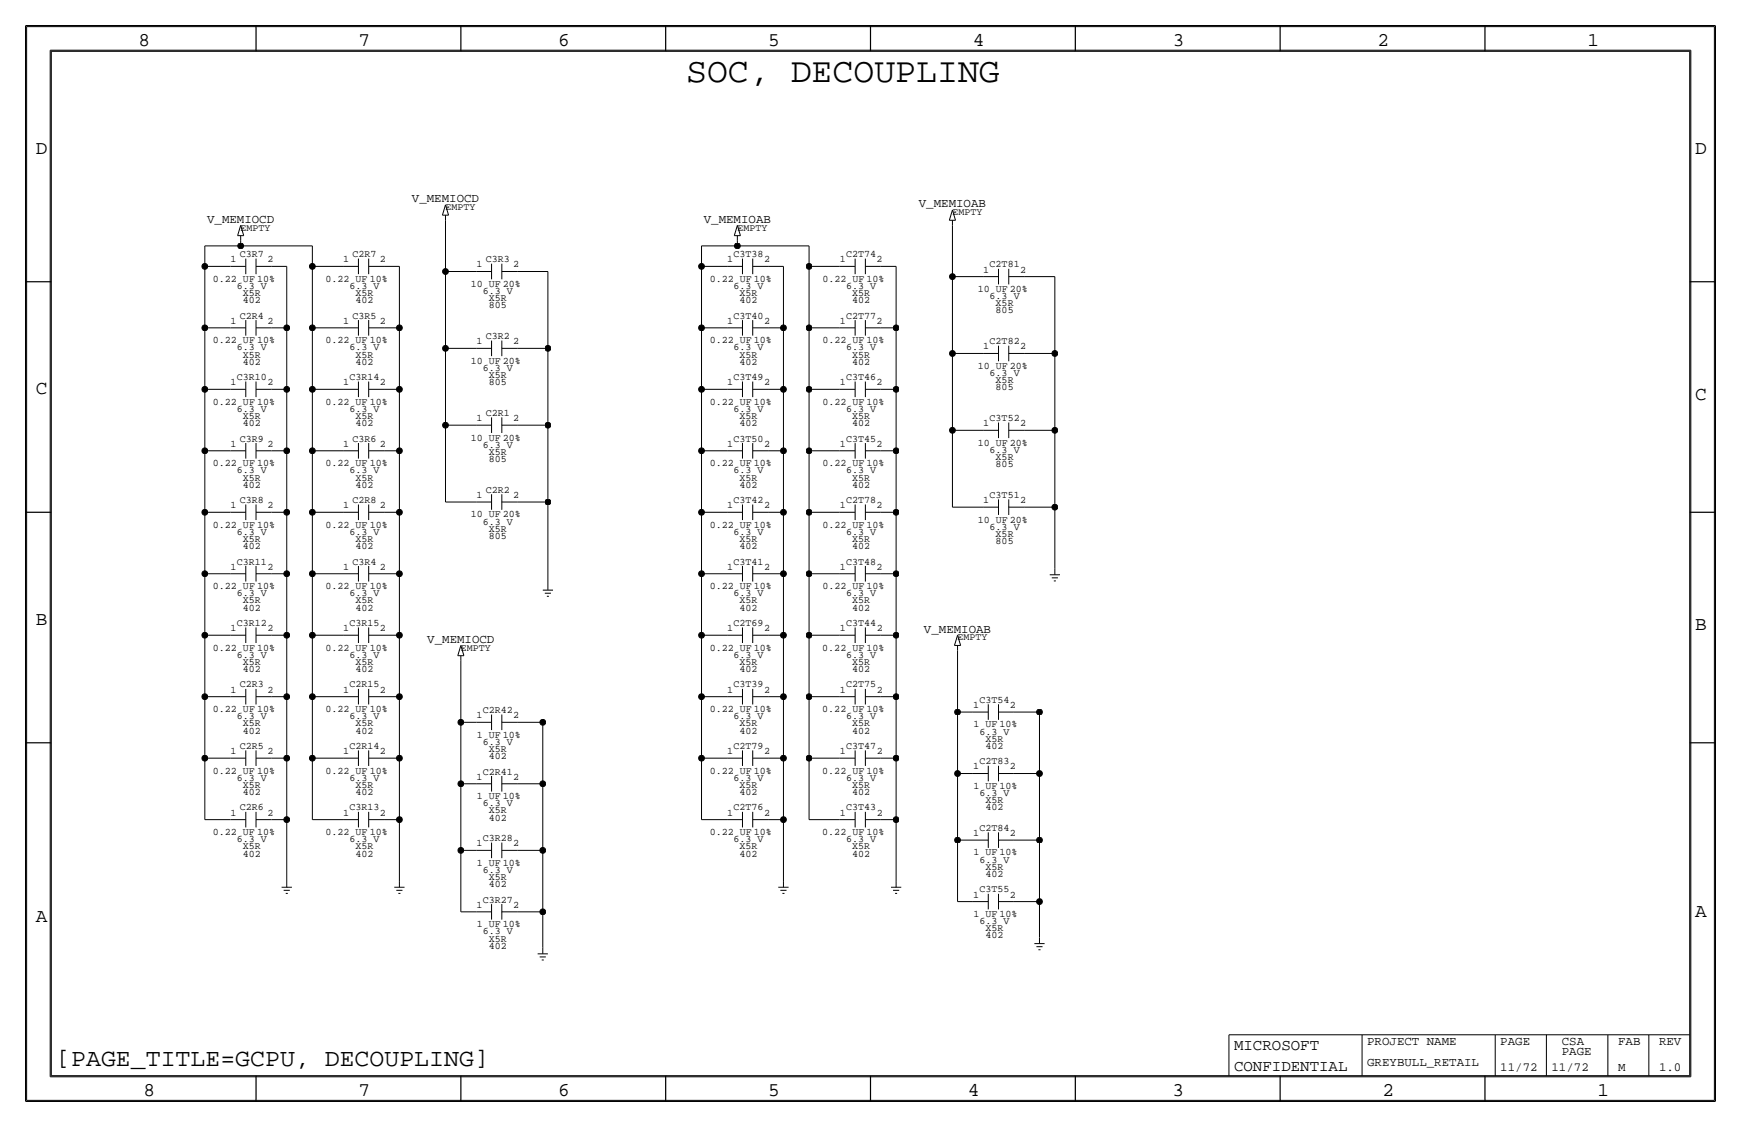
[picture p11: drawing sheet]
<svg xmlns="http://www.w3.org/2000/svg" width="432mm" height="279mm" viewBox="0 0 432 279" stroke-linecap="round" stroke-linejoin="round" font-family="sans-serif">
<!-- layer: Nets -->
<g fill="none" stroke="#000" stroke-width=".25">
<path d="M59.7 59.7v1.3zM110.5 54.6v12.7zM182.9 59.7v1.3zM236.2 55.9v12.7zM50.8 66h6.3zM50.8 61h8.9zM50.8 61v5zM50.8 66v15.3zM59.7 61h17.8zM67.3 66h3.8zM71.1 66v15.3zM77.5 61v5z"/>
<path d="M77.5 66h7.6zM77.5 66v15.3zM95.2 66h3.9zM99.1 66v15.3zM110.5 67.3h7.6zM110.5 67.3v19.1zM128.3 67.3h7.6zM135.9 67.3v19.1zM174 61h8.9zM174 61v5zM174 66v15.3zM174 66h6.3z"/>
<path d="M182.9 61h17.8zM190.5 66h3.8zM194.3 66v15.3zM200.7 61v5zM200.7 66h7.6zM200.7 66v15.3zM218.4 66h3.9zM222.2 66v15.3zM236.2 68.6h7.6zM236.2 68.6v19zM254 68.6h7.6zM261.6 68.6v19z"/>
<path d="M50.8 81.3h6.3zM50.8 96.5h6.3zM50.8 81.3v15.2zM50.8 96.5v15.3zM67.3 96.5h3.8zM67.3 81.3h3.8zM71.1 96.5v15.3zM71.1 81.3v15.2zM77.5 81.3h7.6zM77.5 81.3v15.2zM77.5 96.5h7.6zM77.5 96.5v15.3z"/>
<path d="M95.2 96.5h3.9zM95.2 81.3h3.9zM99.1 96.5v15.3zM99.1 81.3v15.2zM110.5 86.4h7.6zM110.5 86.4v19zM128.3 86.4h7.6zM135.9 86.4v19zM174 81.3v15.2zM174 96.5v15.3zM174 81.3h6.3zM174 96.5h6.3z"/>
<path d="M190.5 96.5h3.8zM190.5 81.3h3.8zM194.3 96.5v15.3zM194.3 81.3v15.2zM200.7 81.3h7.6zM200.7 81.3v15.2zM200.7 96.5h7.6zM200.7 96.5v15.3zM218.4 96.5h3.9zM218.4 81.3h3.9zM222.2 96.5v15.3zM222.2 81.3v15.2z"/>
<path d="M236.2 87.6h7.6zM236.2 87.6v19.1zM254 87.6h7.6zM261.6 87.6v19.1zM50.8 111.8h6.3zM50.8 111.8v15.2zM67.3 111.8h3.8zM71.1 111.8v15.2zM77.5 111.8h7.6zM77.5 111.8v15.2zM95.2 111.8h3.9zM99.1 111.8v15.2z"/>
<path d="M110.5 105.4h7.6zM110.5 105.4v19.1zM128.3 105.4h7.6zM135.9 105.4v19.1zM174 111.8h6.3zM174 111.8v15.2zM190.5 111.8h3.8zM194.3 111.8v15.2zM200.7 111.8h7.6zM200.7 111.8v15.2zM218.4 111.8h3.9zM222.2 111.8v15.2z"/>
<path d="M236.2 106.7h7.6zM236.2 106.7v19zM254 106.7h7.6zM261.6 106.7v19zM50.8 127h6.3zM50.8 127v15.2zM67.3 127h3.8zM71.1 127v15.2zM77.5 127h7.6zM77.5 127v15.2zM95.2 127h3.9zM99.1 127v15.2z"/>
<path d="M110.5 124.5h7.6zM128.3 124.5h7.6zM135.9 124.5v20.3zM174 127h6.3zM174 127v15.2zM190.5 127h3.8zM194.3 127v15.2zM200.7 127h7.6zM200.7 127v15.2zM218.4 127h3.9zM222.2 127v15.2zM236.2 125.7h7.6z"/>
<path d="M254 125.7h7.6zM261.6 125.7v15.3zM50.8 142.2h6.3zM50.8 142.2v15.3zM50.8 157.5h6.3zM50.8 157.5v15.2zM67.3 157.5h3.8zM67.3 142.2h3.8zM71.1 157.5v15.2zM71.1 142.2v15.3zM77.5 142.2h7.6zM77.5 142.2v15.3z"/>
<path d="M77.5 157.5h7.6zM77.5 157.5v15.2zM95.2 157.5h3.9zM95.2 142.2h3.9zM99.1 157.5v15.2zM99.1 142.2v15.3zM174 142.2h6.3zM174 142.2v15.3zM174 157.5h6.3zM174 157.5v15.2zM190.5 157.5h3.8zM190.5 142.2h3.8z"/>
<path d="M194.3 157.5v15.2zM194.3 142.2v15.3zM200.7 142.2h7.6zM200.7 142.2v15.3zM200.7 157.5h7.6zM200.7 157.5v15.2zM218.4 157.5h3.9zM218.4 142.2h3.9zM222.2 157.5v15.2zM222.2 142.2v15.3zM50.8 172.7h6.3zM50.8 172.7v15.3z"/>
<path d="M67.3 172.7h3.8zM71.1 172.7v15.3zM77.5 172.7h7.6zM77.5 172.7v15.3zM95.2 172.7h3.9zM99.1 172.7v15.3zM114.3 163.8v15.3zM114.3 179.1v15.2zM114.3 179.1h3.8zM128.3 179.1h6.3zM134.6 179.1v15.2zM174 172.7h6.3z"/>
<path d="M174 172.7v15.3zM190.5 172.7h3.8zM194.3 172.7v15.3zM200.7 172.7h7.6zM200.7 172.7v15.3zM218.4 172.7h3.9zM222.2 172.7v15.3zM237.5 176.5h3.8zM237.5 161.3v15.2zM237.5 176.5v15.3zM251.5 176.5h6.3zM257.8 176.5v15.3z"/>
<path d="M50.8 188h6.3zM50.8 188v15.2zM67.3 188h3.8zM71.1 188v15.2zM77.5 188h7.6zM77.5 188v15.2zM95.2 188h3.9zM99.1 188v15.2zM114.3 194.3v16.5zM114.3 194.3h3.8zM128.3 194.3h6.3zM134.6 194.3v16.5z"/>
<path d="M174 188h6.3zM174 188v15.2zM190.5 188h3.8zM194.3 188v15.2zM200.7 188h7.6zM200.7 188v15.2zM218.4 188h3.9zM222.2 188v15.2zM237.5 191.8h3.8zM237.5 191.8v16.5zM251.5 191.8h6.3zM257.8 191.8v16.5z"/>
<path d="M50.8 203.2h6.3zM67.3 203.2h3.8zM71.1 203.2v15.2zM77.5 203.2h7.6zM95.2 203.2h3.9zM99.1 203.2v15.2zM114.3 210.8v15.3zM114.3 210.8h3.8zM128.3 210.8h6.3zM134.6 210.8v15.3zM174 203.2h6.3zM190.5 203.2h3.8z"/>
<path d="M194.3 203.2v15.2zM200.7 203.2h7.6zM218.4 203.2h3.9zM222.2 203.2v15.2zM237.5 208.3h3.8zM237.5 208.3v15.2zM251.5 208.3h6.3zM257.8 208.3v15.2zM114.3 226.1h3.8zM128.3 226.1h6.3zM134.6 226.1v8.8zM237.5 223.5h3.8z"/>
<path d="M251.5 223.5h6.3zM257.8 223.5v8.9z"/>
</g>
<g fill="#000" stroke="#000" stroke-width=".25">
<circle cx="50.8" cy="66" r=".72"/>
<circle cx="59.7" cy="61" r=".72"/>
<circle cx="77.5" cy="66" r=".72"/>
<circle cx="110.5" cy="67.3" r=".72"/>
<circle cx="174" cy="66" r=".72"/>
<circle cx="182.9" cy="61" r=".72"/>
<circle cx="200.7" cy="66" r=".72"/>
<circle cx="236.2" cy="68.6" r=".72"/>
<circle cx="50.8" cy="96.5" r=".72"/>
<circle cx="50.8" cy="81.3" r=".72"/>
<circle cx="71.1" cy="96.5" r=".72"/>
<circle cx="71.1" cy="81.3" r=".72"/>
<circle cx="77.5" cy="81.3" r=".72"/>
<circle cx="77.5" cy="96.5" r=".72"/>
<circle cx="99.1" cy="81.3" r=".72"/>
<circle cx="99.1" cy="96.5" r=".72"/>
<circle cx="110.5" cy="86.4" r=".72"/>
<circle cx="135.9" cy="86.4" r=".72"/>
<circle cx="174" cy="81.3" r=".72"/>
<circle cx="174" cy="96.5" r=".72"/>
<circle cx="194.3" cy="96.5" r=".72"/>
<circle cx="194.3" cy="81.3" r=".72"/>
<circle cx="200.7" cy="96.5" r=".72"/>
<circle cx="200.7" cy="81.3" r=".72"/>
<circle cx="222.3" cy="81.3" r=".72"/>
<circle cx="222.3" cy="96.5" r=".72"/>
<circle cx="236.2" cy="87.6" r=".72"/>
<circle cx="261.6" cy="87.6" r=".72"/>
<circle cx="50.8" cy="111.8" r=".72"/>
<circle cx="71.1" cy="111.8" r=".72"/>
<circle cx="77.5" cy="111.8" r=".72"/>
<circle cx="99.1" cy="111.8" r=".72"/>
<circle cx="110.5" cy="105.4" r=".72"/>
<circle cx="135.9" cy="105.4" r=".72"/>
<circle cx="174" cy="111.8" r=".72"/>
<circle cx="194.3" cy="111.8" r=".72"/>
<circle cx="200.7" cy="111.8" r=".72"/>
<circle cx="222.3" cy="111.8" r=".72"/>
<circle cx="236.2" cy="106.7" r=".72"/>
<circle cx="261.6" cy="106.7" r=".72"/>
<circle cx="50.8" cy="127" r=".72"/>
<circle cx="71.1" cy="127" r=".72"/>
<circle cx="77.5" cy="127" r=".72"/>
<circle cx="99.1" cy="127" r=".72"/>
<circle cx="135.9" cy="124.5" r=".72"/>
<circle cx="174" cy="127" r=".72"/>
<circle cx="194.3" cy="127" r=".72"/>
<circle cx="200.7" cy="127" r=".72"/>
<circle cx="222.3" cy="127" r=".72"/>
<circle cx="261.6" cy="125.7" r=".72"/>
<circle cx="50.8" cy="142.2" r=".72"/>
<circle cx="50.8" cy="157.5" r=".72"/>
<circle cx="71.1" cy="142.2" r=".72"/>
<circle cx="71.1" cy="157.5" r=".72"/>
<circle cx="77.5" cy="142.2" r=".72"/>
<circle cx="77.5" cy="157.5" r=".72"/>
<circle cx="99.1" cy="157.5" r=".72"/>
<circle cx="99.1" cy="142.2" r=".72"/>
<circle cx="174" cy="142.2" r=".72"/>
<circle cx="174" cy="157.5" r=".72"/>
<circle cx="194.3" cy="142.2" r=".72"/>
<circle cx="194.3" cy="157.5" r=".72"/>
<circle cx="200.7" cy="142.2" r=".72"/>
<circle cx="200.7" cy="157.5" r=".72"/>
<circle cx="222.3" cy="142.2" r=".72"/>
<circle cx="222.3" cy="157.5" r=".72"/>
<circle cx="50.8" cy="172.7" r=".72"/>
<circle cx="71.1" cy="172.7" r=".72"/>
<circle cx="77.5" cy="172.7" r=".72"/>
<circle cx="99.1" cy="172.7" r=".72"/>
<circle cx="114.3" cy="179.1" r=".72"/>
<circle cx="134.6" cy="179.1" r=".72"/>
<circle cx="174" cy="172.7" r=".72"/>
<circle cx="194.3" cy="172.7" r=".72"/>
<circle cx="200.7" cy="172.7" r=".72"/>
<circle cx="222.3" cy="172.7" r=".72"/>
<circle cx="237.5" cy="176.5" r=".72"/>
<circle cx="257.8" cy="176.5" r=".72"/>
<circle cx="50.8" cy="188" r=".72"/>
<circle cx="71.1" cy="188" r=".72"/>
<circle cx="77.5" cy="188" r=".72"/>
<circle cx="99.1" cy="188" r=".72"/>
<circle cx="114.3" cy="194.3" r=".72"/>
<circle cx="134.6" cy="194.3" r=".72"/>
<circle cx="174" cy="188" r=".72"/>
<circle cx="194.3" cy="188" r=".72"/>
<circle cx="200.7" cy="188" r=".72"/>
<circle cx="222.3" cy="188" r=".72"/>
<circle cx="237.5" cy="191.8" r=".72"/>
<circle cx="257.8" cy="191.8" r=".72"/>
<circle cx="71.1" cy="203.2" r=".72"/>
<circle cx="99.1" cy="203.2" r=".72"/>
<circle cx="114.3" cy="210.8" r=".72"/>
<circle cx="134.6" cy="210.8" r=".72"/>
<circle cx="194.3" cy="203.2" r=".72"/>
<circle cx="222.3" cy="203.2" r=".72"/>
<circle cx="237.5" cy="208.3" r=".72"/>
<circle cx="257.8" cy="208.3" r=".72"/>
<circle cx="134.6" cy="226.1" r=".72"/>
<circle cx="257.8" cy="223.5" r=".72"/>
</g>
<!-- layer: Components -->
<g fill="none" stroke="#000" stroke-width=".25">
<path d="M58.9 58.4h1.6zM59.7 55.9l-.8 2.5zM59.7 58.4v1.3zM59.7 55.9l.8 2.5zM109.7 53.3h1.6zM110.5 53.3v1.3zM110.5 50.8l.8 2.5zM110.5 50.8l-.8 2.5zM182.1 58.4h1.5zM182.9 55.9l-.8 2.5zM182.9 58.4v1.3zM182.9 55.9l.7 2.5z"/>
<path d="M235.5 54.6h1.5zM236.2 54.6v1.3zM236.2 52.1l.8 2.5zM236.2 52.1l-.7 2.5zM57.1 66h3.9zM61 64.1v3.9zM61 79.3v3.9zM63.5 66h3.8zM63.5 64.1v3.9zM63.5 79.3v3.9zM85.1 66h3.8zM88.9 64.1v3.9z"/>
<path d="M88.9 79.3v3.9zM91.4 66h3.8zM91.4 64.1v3.9zM91.4 79.3v3.9zM118.1 67.3h3.8zM121.9 65.4v3.8zM124.5 67.3h3.8zM124.5 65.4v3.8zM180.3 66h3.8zM184.1 64.1v3.9zM184.1 79.3v3.9zM186.7 66h3.8z"/>
<path d="M186.7 64.1v3.9zM186.7 79.3v3.9zM208.3 66h3.8zM212.1 64.1v3.9zM212.1 79.3v3.9zM214.6 66h3.8zM214.6 64.1v3.9zM214.6 79.3v3.9zM243.8 68.6h3.9zM247.6 66.6v3.9zM250.2 68.6h3.8zM250.2 66.6v3.9z"/>
<path d="M57.1 96.5h3.9zM57.1 81.3h3.9zM61 94.6v3.9zM63.5 96.5h3.8zM63.5 94.6v3.9zM63.5 81.3h3.8zM85.1 81.3h3.8zM85.1 96.5h3.8zM88.9 94.6v3.9zM91.4 81.3h3.8zM91.4 96.5h3.8zM91.4 94.6v3.9z"/>
<path d="M118.1 86.4h3.8zM121.9 84.4v3.9zM124.5 86.4h3.8zM124.5 84.4v3.9zM180.3 81.3h3.8zM180.3 96.5h3.8zM184.1 94.6v3.9zM186.7 81.3h3.8zM186.7 96.5h3.8zM186.7 94.6v3.9zM208.3 81.3h3.8zM208.3 96.5h3.8z"/>
<path d="M212.1 94.6v3.9zM214.6 81.3h3.8zM214.6 96.5h3.8zM214.6 94.6v3.9zM243.8 87.6h3.9zM247.6 85.7v3.9zM250.2 87.6h3.8zM250.2 85.7v3.9zM57.1 111.8h3.9zM61 109.8v3.9zM63.5 111.8h3.8zM63.5 109.8v3.9z"/>
<path d="M85.1 111.8h3.8zM88.9 109.8v3.9zM91.4 111.8h3.8zM91.4 109.8v3.9zM118.1 105.4h3.8zM121.9 103.5v3.8zM124.5 105.4h3.8zM124.5 103.5v3.8zM180.3 111.8h3.8zM184.1 109.8v3.9zM186.7 111.8h3.8zM186.7 109.8v3.9z"/>
<path d="M208.3 111.8h3.8zM212.1 109.8v3.9zM214.6 111.8h3.8zM214.6 109.8v3.9zM243.8 106.7h3.9zM247.6 104.7v3.9zM250.2 106.7h3.8zM250.2 104.7v3.9zM57.1 127h3.9zM61 125.1v3.8zM63.5 127h3.8zM63.5 125.1v3.8z"/>
<path d="M85.1 127h3.8zM88.9 125.1v3.8zM91.4 127h3.8zM91.4 125.1v3.8zM118.1 124.5h3.8zM121.9 122.5v3.9zM124.5 124.5h3.8zM124.5 122.5v3.9zM180.3 127h3.8zM184.1 125.1v3.8zM186.7 127h3.8zM186.7 125.1v3.8z"/>
<path d="M208.3 127h3.8zM212.1 125.1v3.8zM214.6 127h3.8zM214.6 125.1v3.8zM243.8 125.7h3.9zM247.6 123.8v3.9zM250.2 125.7h3.8zM250.2 123.8v3.9zM57.1 142.2h3.9zM57.1 157.5h3.9zM61 140.3v3.9zM61 155.5v3.9z"/>
<path d="M63.5 142.2h3.8zM63.5 140.3v3.9zM63.5 157.5h3.8zM63.5 155.5v3.9zM85.1 142.2h3.8zM85.1 157.5h3.8zM88.9 140.3v3.9zM88.9 155.5v3.9zM91.4 142.2h3.8zM91.4 140.3v3.9zM91.4 157.5h3.8zM91.4 155.5v3.9z"/>
<path d="M134.6 146.3h2.6zM135.1 147.1h1.6zM135.6 147.8h.5zM135.9 144.8v1.5zM180.3 142.2h3.8zM180.3 157.5h3.8zM184.1 140.3v3.9zM184.1 155.5v3.9zM186.7 142.2h3.8zM186.7 140.3v3.9zM186.7 157.5h3.8zM186.7 155.5v3.9z"/>
<path d="M208.3 142.2h3.8zM208.3 157.5h3.8zM212.1 140.3v3.9zM212.1 155.5v3.9zM214.6 142.2h3.8zM214.6 140.3v3.9zM214.6 157.5h3.8zM214.6 155.5v3.9zM237.5 157.5l-.8 2.5zM237.5 157.5l.8 2.5zM260.3 142.5h2.6zM260.9 143.3h1.5z"/>
<path d="M261.4 144h.5zM261.6 141v1.5zM57.1 172.7h3.9zM61 170.8v3.9zM63.5 172.7h3.8zM63.5 170.8v3.9zM85.1 172.7h3.8zM88.9 170.8v3.9zM91.4 172.7h3.8zM91.4 170.8v3.9zM113.5 162.6h1.6zM114.3 160l-.8 2.6z"/>
<path d="M114.3 162.6v1.2zM114.3 160l.8 2.6zM118.1 179.1h3.8zM121.9 177.1v3.9zM124.5 179.1h3.8zM124.5 177.1v3.9zM180.3 172.7h3.8zM184.1 170.8v3.9zM186.7 172.7h3.8zM186.7 170.8v3.9zM208.3 172.7h3.8zM212.1 170.8v3.9z"/>
<path d="M214.6 172.7h3.8zM214.6 170.8v3.9zM236.7 160h1.6zM237.5 160v1.3zM241.3 176.5h3.8zM245.1 174.6v3.9zM247.6 176.5h3.9zM247.6 174.6v3.9zM57.1 188h3.9zM61 186v3.9zM63.5 188h3.8zM63.5 186v3.9z"/>
<path d="M85.1 188h3.8zM88.9 186v3.9zM91.4 188h3.8zM91.4 186v3.9zM118.1 194.3h3.8zM121.9 192.4v3.8zM124.5 194.3h3.8zM124.5 192.4v3.8zM180.3 188h3.8zM184.1 186v3.9zM186.7 188h3.8zM186.7 186v3.9z"/>
<path d="M208.3 188h3.8zM212.1 186v3.9zM214.6 188h3.8zM214.6 186v3.9zM241.3 191.8h3.8zM245.1 189.8v3.9zM247.6 191.8h3.9zM247.6 189.8v3.9zM57.1 203.2h3.9zM61 201.3v3.8zM63.5 203.2h3.8zM63.5 201.3v3.8z"/>
<path d="M69.8 220h2.6zM71.1 218.4v1.6zM85.1 203.2h3.8zM88.9 201.3v3.8zM91.4 203.2h3.8zM91.4 201.3v3.8zM97.8 220h2.5zM99.1 218.4v1.6zM118.1 210.8h3.8zM121.9 208.9v3.9zM124.5 210.8h3.8zM124.5 208.9v3.9z"/>
<path d="M180.3 203.2h3.8zM184.1 201.3v3.8zM186.7 203.2h3.8zM186.7 201.3v3.8zM193 220h2.6zM194.3 218.4v1.6zM208.3 203.2h3.8zM212.1 201.3v3.8zM214.6 203.2h3.8zM214.6 201.3v3.8zM221 220h2.5zM222.2 218.4v1.6z"/>
<path d="M241.3 208.3h3.8zM245.1 206.3v3.9zM247.6 208.3h3.9zM247.6 206.3v3.9zM70.4 220.7h1.5zM70.9 221.5h.5zM98.3 220.7h1.5zM98.8 221.5h.5zM118.1 226.1h3.8zM121.9 224.1v3.9zM124.5 226.1h3.8zM124.5 224.1v3.9z"/>
<path d="M133.3 236.5h2.6zM133.9 237.2h1.5zM134.4 238h.5zM134.6 234.9v1.6zM193.5 220.7h1.6zM194.1 221.5h.5zM221.5 220.7h1.5zM222 221.5h.5zM241.3 223.5h3.8zM245.1 221.6v3.9zM247.6 223.5h3.9zM247.6 221.6v3.9z"/>
<path d="M256.5 233.9h2.6zM257 234.7h1.6zM257.6 235.5h.5zM257.8 232.4v1.5z"/>
</g>
<!-- layer: Page Border and Title Block -->
<g fill="none" stroke="#000" stroke-width=".3">
<path d="M6.3 6.3v266.7zM6.4 6.3h419zM12.7 12.7h406.4zM12.7 12.7v254zM63.5 6.3v6.4zM114.3 6.3v6.4zM165.1 6.3v6.4zM215.9 6.3v6.4zM266.7 6.3v6.4zM317.5 6.3v6.4zM368.3 6.3v6.4zM419.1 12.7v254z"/>
<path d="M425.4 6.3v266.7zM6.3 69.8h6.4zM419.1 69.8h6.3zM6.3 127h6.4zM419.1 127h6.3zM6.3 184.1h6.4zM419.1 184.1h6.3zM6.4 273h419zM12.7 266.7h406.4zM63.5 266.7v6.3zM114.3 266.7v6.3zM165.1 266.7v6.3z"/>
<path d="M215.9 266.7v6.3zM266.7 266.7v6.3zM317.5 266.7v6.3zM368.3 266.7v6.3z"/>
</g>
<g fill="none" stroke="#000" stroke-width=".25">
<path d="M6.6 6.6h418.6zM6.6 6.6v266.2zM12.4 12.4v254.6zM12.4 12.4h407zM419.4 12.4v254.6zM425.2 6.6v266.2zM304.8 256.5v10.2zM304.8 256.5h114.3zM337.8 256.5v10.2zM370.8 256.5v10.2zM383.5 256.5v10.2zM398.8 256.5v10.2z"/>
<path d="M408.9 256.5v10.2zM6.6 272.8h418.6zM12.4 267h407z"/>
</g>
<text font-size="8.6" x="170.2" y="20.3">SOC, DECOUPLING</text>
<text font-size="6.2" x="14" y="264.2">[PAGE_TITLE=GCPU, DECOUPLING]</text>
<g font-size="4.8">
<text x="34.3" y="11.4">8</text>
<text x="88.9" y="11.4">7</text>
<text x="138.5" y="11.4">6</text>
<text x="190.5" y="11.4">5</text>
<text x="241.3" y="11.4">4</text>
<text x="290.8" y="11.4">3</text>
<text x="341.6" y="11.4">2</text>
<text x="393.7" y="11.4">1</text>
<text x="8.9" y="38.1">D</text>
<text x="420.4" y="38.1">D</text>
<text x="8.9" y="97.8">C</text>
<text x="420.4" y="99.1">C</text>
<text x="8.9" y="154.9">B</text>
<text x="420.4" y="156.2">B</text>
<text x="420.4" y="227.3">A</text>
<text x="8.9" y="228.6">A</text>
<text x="35.6" y="271.8">8</text>
<text x="88.9" y="271.8">7</text>
<text x="138.4" y="271.8">6</text>
<text x="190.5" y="271.8">5</text>
<text x="240" y="271.8">4</text>
<text x="290.8" y="271.8">3</text>
<text x="342.9" y="271.8">2</text>
<text x="396.2" y="271.8">1</text>
</g>
<g font-size="3.9">
<text x="306.1" y="260.4">MICROSOFT</text>
<text x="306.1" y="265.4">CONFIDENTIAL</text>
</g>
<g font-size="3.1">
<text x="102.2" y="50.1">V_MEMIOCD</text>
<text x="227.9" y="51.4">V_MEMIOAB</text>
<text x="51.4" y="55.2">V_MEMIOCD</text>
<text x="174.6" y="55.2">V_MEMIOAB</text>
<text x="106" y="159.4">V_MEMIOCD</text>
<text x="229.2" y="156.8">V_MEMIOAB</text>
<text x="339.1" y="259.1">PROJECT NAME</text>
<text x="372.1" y="259.1">PAGE</text>
<text x="387.4" y="259.1">CSA</text>
<text x="387.4" y="261.6">PAGE</text>
<text x="401.3" y="259.1">FAB</text>
<text x="411.5" y="259.1">REV</text>
<text x="339.1" y="264.2">GREYBULL_RETAIL</text>
<text x="372.1" y="265.4">11/72</text>
<text x="384.8" y="265.4">11/72</text>
<text x="401.3" y="265.4">M</text>
<text x="411.5" y="265.4">1.0</text>
</g>
<g font-size="2.5">
<text x="110.5" y="52.1">EMPTY</text>
<text x="236.2" y="53.3">EMPTY</text>
<text x="59.7" y="57.2">EMPTY</text>
<text x="182.9" y="57.1">EMPTY</text>
<text x="57.2" y="65">1</text>
<text x="59.5" y="63.8">C3R7</text>
<text x="66.3" y="65">2</text>
<text x="85.1" y="65">1</text>
<text x="87.4" y="63.8">C2R7</text>
<text x="94.2" y="65">2</text>
<text x="120.5" y="65">C3R3</text>
<text x="180.4" y="65">1</text>
<text x="182" y="63.8">C3T38</text>
<text x="189.5" y="65">2</text>
<text x="208.3" y="65">1</text>
<text x="209.9" y="63.8">C2T74</text>
<text x="217.4" y="65">2</text>
<text x="52.8" y="69.9">0.22 UF 10%</text>
<text x="58.8" y="71.6">6.3 V</text>
<text x="80.8" y="69.8">0.22 UF 10%</text>
<text x="86.7" y="71.6">6.3 V</text>
<text x="116.8" y="71.1">10 UF 20%</text>
<text x="118.1" y="66.3">1</text>
<text x="127.3" y="66.3">2</text>
<text x="176" y="69.9">0.22 UF 10%</text>
<text x="182" y="71.6">6.3 V</text>
<text x="204" y="69.8">0.22 UF 10%</text>
<text x="209.9" y="71.6">6.3 V</text>
<text x="243.9" y="67.6">1</text>
<text x="245.5" y="66.3">C2T81</text>
<text x="253" y="67.6">2</text>
<text x="60.3" y="73.4">X5R</text>
<text x="60.3" y="75.2">402</text>
<text x="88.2" y="73.4">X5R</text>
<text x="88.2" y="75.2">402</text>
<text x="119.7" y="72.9">6.3 V</text>
<text x="121.2" y="74.7">X5R</text>
<text x="121.2" y="76.4">805</text>
<text x="183.4" y="73.4">X5R</text>
<text x="183.4" y="75.2">402</text>
<text x="211.4" y="73.4">X5R</text>
<text x="211.4" y="75.2">402</text>
<text x="242.5" y="72.4">10 UF 20%</text>
<text x="245.5" y="74.2">6.3 V</text>
<text x="246.9" y="75.9">X5R</text>
<text x="246.9" y="77.7">805</text>
<text x="57.2" y="80.3">1</text>
<text x="59.5" y="79">C2R4</text>
<text x="66.3" y="80.3">2</text>
<text x="85.1" y="80.3">1</text>
<text x="87.4" y="79">C3R5</text>
<text x="94.2" y="80.3">2</text>
<text x="180.4" y="80.3">1</text>
<text x="182" y="79">C3T40</text>
<text x="189.5" y="80.3">2</text>
<text x="208.3" y="80.3">1</text>
<text x="209.9" y="79">C2T77</text>
<text x="217.4" y="80.3">2</text>
<text x="52.8" y="85.1">0.22 UF 10%</text>
<text x="58.8" y="86.9">6.3 V</text>
<text x="60.3" y="88.6">X5R</text>
<text x="80.8" y="85.1">0.22 UF 10%</text>
<text x="86.7" y="86.9">6.3 V</text>
<text x="88.2" y="88.6">X5R</text>
<text x="118.1" y="85.3">1</text>
<text x="120.5" y="84.1">C3R2</text>
<text x="127.3" y="85.3">2</text>
<text x="176" y="85.1">0.22 UF 10%</text>
<text x="182" y="86.9">6.3 V</text>
<text x="183.4" y="88.6">X5R</text>
<text x="204" y="85.1">0.22 UF 10%</text>
<text x="209.9" y="86.9">6.3 V</text>
<text x="211.4" y="88.6">X5R</text>
<text x="243.9" y="86.6">1</text>
<text x="245.5" y="85.3">C2T82</text>
<text x="253" y="86.6">2</text>
<text x="57.2" y="95.5">1</text>
<text x="58.8" y="94.2">C3R10</text>
<text x="60.3" y="90.4">402</text>
<text x="66.3" y="95.5">2</text>
<text x="85.1" y="95.5">1</text>
<text x="86.7" y="94.2">C3R14</text>
<text x="88.2" y="90.4">402</text>
<text x="94.2" y="95.5">2</text>
<text x="116.8" y="90.2">10 UF 20%</text>
<text x="119.7" y="91.9">6.3 V</text>
<text x="121.2" y="93.7">X5R</text>
<text x="121.2" y="95.5">805</text>
<text x="180.4" y="95.5">1</text>
<text x="182" y="94.2">C3T49</text>
<text x="183.4" y="90.4">402</text>
<text x="189.5" y="95.5">2</text>
<text x="208.3" y="95.5">1</text>
<text x="209.9" y="94.2">C3T46</text>
<text x="211.4" y="90.4">402</text>
<text x="217.4" y="95.5">2</text>
<text x="242.5" y="91.4">10 UF 20%</text>
<text x="245.5" y="93.2">6.3 V</text>
<text x="246.9" y="95">X5R</text>
<text x="52.8" y="100.3">0.22 UF 10%</text>
<text x="80.8" y="100.3">0.22 UF 10%</text>
<text x="176" y="100.3">0.22 UF 10%</text>
<text x="204" y="100.3">0.22 UF 10%</text>
<text x="246.9" y="96.8">805</text>
<text x="58.8" y="102.1">6.3 V</text>
<text x="60.3" y="103.9">X5R</text>
<text x="60.3" y="105.7">402</text>
<text x="86.7" y="102.1">6.3 V</text>
<text x="88.2" y="103.9">X5R</text>
<text x="88.2" y="105.7">402</text>
<text x="118.1" y="104.4">1</text>
<text x="120.5" y="103.1">C2R1</text>
<text x="127.3" y="104.4">2</text>
<text x="182" y="102.1">6.3 V</text>
<text x="183.4" y="103.9">X5R</text>
<text x="183.4" y="105.7">402</text>
<text x="209.9" y="102.1">6.3 V</text>
<text x="211.4" y="103.9">X5R</text>
<text x="211.4" y="105.7">402</text>
<text x="243.9" y="105.7">1</text>
<text x="245.5" y="104.4">C3T52</text>
<text x="253" y="105.7">2</text>
<text x="57.2" y="110.8">1</text>
<text x="59.5" y="109.5">C3R9</text>
<text x="66.3" y="110.8">2</text>
<text x="85.1" y="110.7">1</text>
<text x="87.4" y="109.5">C3R6</text>
<text x="94.2" y="110.7">2</text>
<text x="116.8" y="109.2">10 UF 20%</text>
<text x="119.7" y="111">6.3 V</text>
<text x="121.2" y="112.8">X5R</text>
<text x="180.4" y="110.7">1</text>
<text x="182" y="109.5">C3T50</text>
<text x="189.5" y="110.7">2</text>
<text x="208.3" y="110.7">1</text>
<text x="209.9" y="109.5">C3T45</text>
<text x="217.4" y="110.7">2</text>
<text x="242.5" y="110.5">10 UF 20%</text>
<text x="245.5" y="112.3">6.3 V</text>
<text x="52.8" y="115.6">0.22 UF 10%</text>
<text x="58.8" y="117.4">6.3 V</text>
<text x="60.3" y="119.1">X5R</text>
<text x="80.8" y="115.6">0.22 UF 10%</text>
<text x="86.7" y="117.4">6.3 V</text>
<text x="88.2" y="119.1">X5R</text>
<text x="121.2" y="114.6">805</text>
<text x="176" y="115.6">0.22 UF 10%</text>
<text x="182" y="117.4">6.3 V</text>
<text x="183.4" y="119.1">X5R</text>
<text x="204" y="115.6">0.22 UF 10%</text>
<text x="209.9" y="117.3">6.3 V</text>
<text x="211.4" y="119.1">X5R</text>
<text x="246.9" y="114">X5R</text>
<text x="246.9" y="115.8">805</text>
<text x="57.2" y="126">1</text>
<text x="59.5" y="124.7">C3R8</text>
<text x="60.3" y="120.9">402</text>
<text x="66.3" y="126">2</text>
<text x="85.1" y="126">1</text>
<text x="87.4" y="124.7">C2R8</text>
<text x="88.2" y="120.9">402</text>
<text x="94.2" y="126">2</text>
<text x="118.1" y="123.4">1</text>
<text x="120.5" y="122.2">C2R2</text>
<text x="127.3" y="123.4">2</text>
<text x="180.4" y="126">1</text>
<text x="182" y="124.7">C3T42</text>
<text x="183.4" y="120.9">402</text>
<text x="189.5" y="126">2</text>
<text x="208.3" y="126">1</text>
<text x="209.9" y="124.7">C2T78</text>
<text x="211.4" y="120.9">402</text>
<text x="217.4" y="126">2</text>
<text x="243.9" y="124.7">1</text>
<text x="245.5" y="123.4">C3T51</text>
<text x="253" y="124.7">2</text>
<text x="52.8" y="130.8">0.22 UF 10%</text>
<text x="80.8" y="130.8">0.22 UF 10%</text>
<text x="116.8" y="128.3">10 UF 20%</text>
<text x="119.7" y="130">6.3 V</text>
<text x="121.2" y="131.8">X5R</text>
<text x="176" y="130.8">0.22 UF 10%</text>
<text x="204" y="130.8">0.22 UF 10%</text>
<text x="242.5" y="129.5">10 UF 20%</text>
<text x="245.5" y="131.3">6.3 V</text>
<text x="58.8" y="132.6">6.3 V</text>
<text x="60.3" y="134.4">X5R</text>
<text x="60.3" y="136.1">402</text>
<text x="86.7" y="132.6">6.3 V</text>
<text x="88.2" y="136.1">402</text>
<text x="88.2" y="134.4">X5R</text>
<text x="121.2" y="133.6">805</text>
<text x="182" y="132.6">6.3 V</text>
<text x="183.4" y="134.4">X5R</text>
<text x="183.4" y="136.2">402</text>
<text x="209.9" y="132.6">6.3 V</text>
<text x="211.4" y="134.4">X5R</text>
<text x="211.4" y="136.1">402</text>
<text x="246.9" y="133.1">X5R</text>
<text x="246.9" y="134.9">805</text>
<text x="57.2" y="141.2">1</text>
<text x="58.8" y="140">C3R11</text>
<text x="66.3" y="141.2">2</text>
<text x="85.1" y="141.2">1</text>
<text x="87.4" y="140">C3R4</text>
<text x="94.2" y="141.2">2</text>
<text x="180.4" y="141.2">1</text>
<text x="182" y="140">C3T41</text>
<text x="189.5" y="141.2">2</text>
<text x="208.3" y="141.2">1</text>
<text x="209.9" y="140">C3T48</text>
<text x="217.4" y="141.2">2</text>
<text x="52.8" y="146.1">0.22 UF 10%</text>
<text x="58.8" y="147.8">6.3 V</text>
<text x="60.3" y="149.6">X5R</text>
<text x="80.8" y="146.1">0.22 UF 10%</text>
<text x="86.7" y="147.8">6.3 V</text>
<text x="88.2" y="149.6">X5R</text>
<text x="176" y="146.1">0.22 UF 10%</text>
<text x="182" y="147.8">6.3 V</text>
<text x="183.4" y="149.6">X5R</text>
<text x="204" y="146.1">0.22 UF 10%</text>
<text x="209.9" y="147.8">6.3 V</text>
<text x="211.4" y="149.6">X5R</text>
<text x="58.8" y="155.2">C3R12</text>
<text x="60.3" y="151.4">402</text>
<text x="86.7" y="155.2">C3R15</text>
<text x="88.2" y="151.4">402</text>
<text x="182" y="155.2">C2T69</text>
<text x="183.4" y="151.4">402</text>
<text x="209.9" y="155.2">C3T44</text>
<text x="211.4" y="151.4">402</text>
<text x="52.8" y="161.3">0.22 UF 10%</text>
<text x="57.2" y="156.5">1</text>
<text x="66.3" y="156.5">2</text>
<text x="80.8" y="161.3">0.22 UF 10%</text>
<text x="85.1" y="156.5">1</text>
<text x="94.2" y="156.5">2</text>
<text x="114.3" y="161.3">EMPTY</text>
<text x="176" y="161.3">0.22 UF 10%</text>
<text x="180.4" y="156.5">1</text>
<text x="189.5" y="156.5">2</text>
<text x="204" y="161.3">0.22 UF 10%</text>
<text x="208.3" y="156.5">1</text>
<text x="217.4" y="156.5">2</text>
<text x="237.5" y="158.8">EMPTY</text>
<text x="58.8" y="163.1">6.3 V</text>
<text x="60.3" y="164.8">X5R</text>
<text x="60.3" y="166.6">402</text>
<text x="86.7" y="163.1">6.3 V</text>
<text x="88.2" y="164.9">X5R</text>
<text x="88.2" y="166.6">402</text>
<text x="182" y="163.1">6.3 V</text>
<text x="183.4" y="164.9">X5R</text>
<text x="183.4" y="166.6">402</text>
<text x="209.9" y="163.1">6.3 V</text>
<text x="211.4" y="164.9">X5R</text>
<text x="211.4" y="166.6">402</text>
<text x="57.2" y="171.7">1</text>
<text x="59.5" y="170.4">C2R3</text>
<text x="66.3" y="171.7">2</text>
<text x="85.1" y="171.7">1</text>
<text x="86.7" y="170.4">C2R15</text>
<text x="94.2" y="171.7">2</text>
<text x="180.4" y="171.7">1</text>
<text x="182" y="170.4">C3T39</text>
<text x="189.5" y="171.7">2</text>
<text x="208.3" y="171.7">1</text>
<text x="209.9" y="170.4">C2T75</text>
<text x="217.4" y="171.7">2</text>
<text x="52.8" y="176.5">0.22 UF 10%</text>
<text x="58.8" y="178.3">6.3 V</text>
<text x="80.8" y="176.5">0.22 UF 10%</text>
<text x="86.7" y="178.3">6.3 V</text>
<text x="118.1" y="178.1">1</text>
<text x="119.7" y="176.8">C2R42</text>
<text x="127.3" y="178.1">2</text>
<text x="176" y="176.5">0.22 UF 10%</text>
<text x="182" y="178.3">6.3 V</text>
<text x="204" y="176.5">0.22 UF 10%</text>
<text x="209.9" y="178.3">6.3 V</text>
<text x="241.3" y="175.5">1</text>
<text x="242.9" y="174.2">C3T54</text>
<text x="250.4" y="175.5">2</text>
<text x="59.5" y="185.7">C2R5</text>
<text x="60.3" y="180.1">X5R</text>
<text x="60.3" y="181.9">402</text>
<text x="86.7" y="185.7">C2R14</text>
<text x="88.2" y="181.9">402</text>
<text x="88.2" y="180.1">X5R</text>
<text x="118.3" y="182.9">1 UF 10%</text>
<text x="119.7" y="184.7">6.3 V</text>
<text x="182" y="185.7">C2T79</text>
<text x="183.4" y="180.1">X5R</text>
<text x="183.4" y="181.9">402</text>
<text x="209.9" y="185.7">C3T47</text>
<text x="211.4" y="180.1">X5R</text>
<text x="211.4" y="181.9">402</text>
<text x="241.4" y="180.3">1 UF 10%</text>
<text x="242.9" y="182.1">6.3 V</text>
<text x="244.4" y="185.7">402</text>
<text x="244.4" y="183.9">X5R</text>
<text x="52.8" y="191.8">0.22 UF 10%</text>
<text x="57.2" y="187">1</text>
<text x="66.3" y="187">2</text>
<text x="80.8" y="191.8">0.22 UF 10%</text>
<text x="85.1" y="187">1</text>
<text x="94.2" y="187">2</text>
<text x="121.2" y="186.4">X5R</text>
<text x="121.2" y="188.2">402</text>
<text x="176" y="191.8">0.22 UF 10%</text>
<text x="180.4" y="187">1</text>
<text x="189.5" y="187">2</text>
<text x="204" y="191.8">0.22 UF 10%</text>
<text x="208.3" y="187">1</text>
<text x="217.4" y="187">2</text>
<text x="241.3" y="190.8">1</text>
<text x="242.9" y="189.5">C2T83</text>
<text x="250.4" y="190.8">2</text>
<text x="58.8" y="193.6">6.3 V</text>
<text x="60.2" y="195.3">X5R</text>
<text x="60.2" y="197.1">402</text>
<text x="86.7" y="193.6">6.3 V</text>
<text x="88.2" y="195.3">X5R</text>
<text x="88.2" y="197.1">402</text>
<text x="118.1" y="193.3">1</text>
<text x="119.7" y="192">C2R41</text>
<text x="127.3" y="193.3">2</text>
<text x="182" y="193.6">6.3 V</text>
<text x="183.4" y="195.3">X5R</text>
<text x="183.4" y="197.1">402</text>
<text x="209.9" y="193.6">6.3 V</text>
<text x="211.4" y="195.3">X5R</text>
<text x="211.4" y="197.1">402</text>
<text x="241.4" y="195.6">1 UF 10%</text>
<text x="242.9" y="197.4">6.3 V</text>
<text x="57.2" y="202.2">1</text>
<text x="59.5" y="200.9">C2R6</text>
<text x="66.3" y="202.2">2</text>
<text x="85.1" y="202.2">1</text>
<text x="86.7" y="200.9">C3R13</text>
<text x="94.2" y="202.2">2</text>
<text x="118.3" y="198.1">1 UF 10%</text>
<text x="119.7" y="199.9">6.3 V</text>
<text x="121.2" y="201.7">X5R</text>
<text x="121.2" y="203.5">402</text>
<text x="180.4" y="202.2">1</text>
<text x="182" y="200.9">C2T76</text>
<text x="189.5" y="202.2">2</text>
<text x="208.3" y="202.2">1</text>
<text x="209.9" y="200.9">C3T43</text>
<text x="217.4" y="202.2">2</text>
<text x="244.4" y="200.9">402</text>
<text x="244.4" y="199.1">X5R</text>
<text x="52.8" y="207">0.22 UF 10%</text>
<text x="58.8" y="208.8">6.3 V</text>
<text x="80.8" y="207">0.22 UF 10%</text>
<text x="86.7" y="208.8">6.3 V</text>
<text x="118.1" y="209.8">1</text>
<text x="119.7" y="208.5">C3R28</text>
<text x="127.3" y="209.8">2</text>
<text x="176" y="207">0.22 UF 10%</text>
<text x="182" y="208.8">6.3 V</text>
<text x="204" y="207">0.22 UF 10%</text>
<text x="209.9" y="208.8">6.3 V</text>
<text x="241.3" y="207.3">1</text>
<text x="242.9" y="206">C2T84</text>
<text x="250.4" y="207.3">2</text>
<text x="60.2" y="210.6">X5R</text>
<text x="60.2" y="212.4">402</text>
<text x="88.2" y="210.6">X5R</text>
<text x="88.2" y="212.4">402</text>
<text x="118.3" y="214.6">1 UF 10%</text>
<text x="183.4" y="210.6">X5R</text>
<text x="183.4" y="212.4">402</text>
<text x="211.4" y="210.6">X5R</text>
<text x="211.4" y="212.4">402</text>
<text x="241.4" y="212.1">1 UF 10%</text>
<text x="242.9" y="213.9">6.3 V</text>
<text x="244.4" y="215.6">X5R</text>
<text x="119.7" y="216.4">6.3 V</text>
<text x="121.2" y="218.2">X5R</text>
<text x="121.2" y="220">402</text>
<text x="242.9" y="221.2">C3T55</text>
<text x="244.4" y="217.4">402</text>
<text x="118.1" y="225">1</text>
<text x="119.7" y="223.8">C3R27</text>
<text x="127.3" y="225">2</text>
<text x="241.3" y="222.5">1</text>
<text x="241.4" y="227.3">1 UF 10%</text>
<text x="250.4" y="222.5">2</text>
<text x="118.3" y="229.9">1 UF 10%</text>
<text x="119.7" y="231.7">6.3 V</text>
<text x="121.2" y="233.4">X5R</text>
<text x="242.9" y="229.1">6.3 V</text>
<text x="244.4" y="232.7">402</text>
<text x="244.4" y="230.9">X5R</text>
<text x="121.2" y="235.2">402</text>
</g>
</svg>
